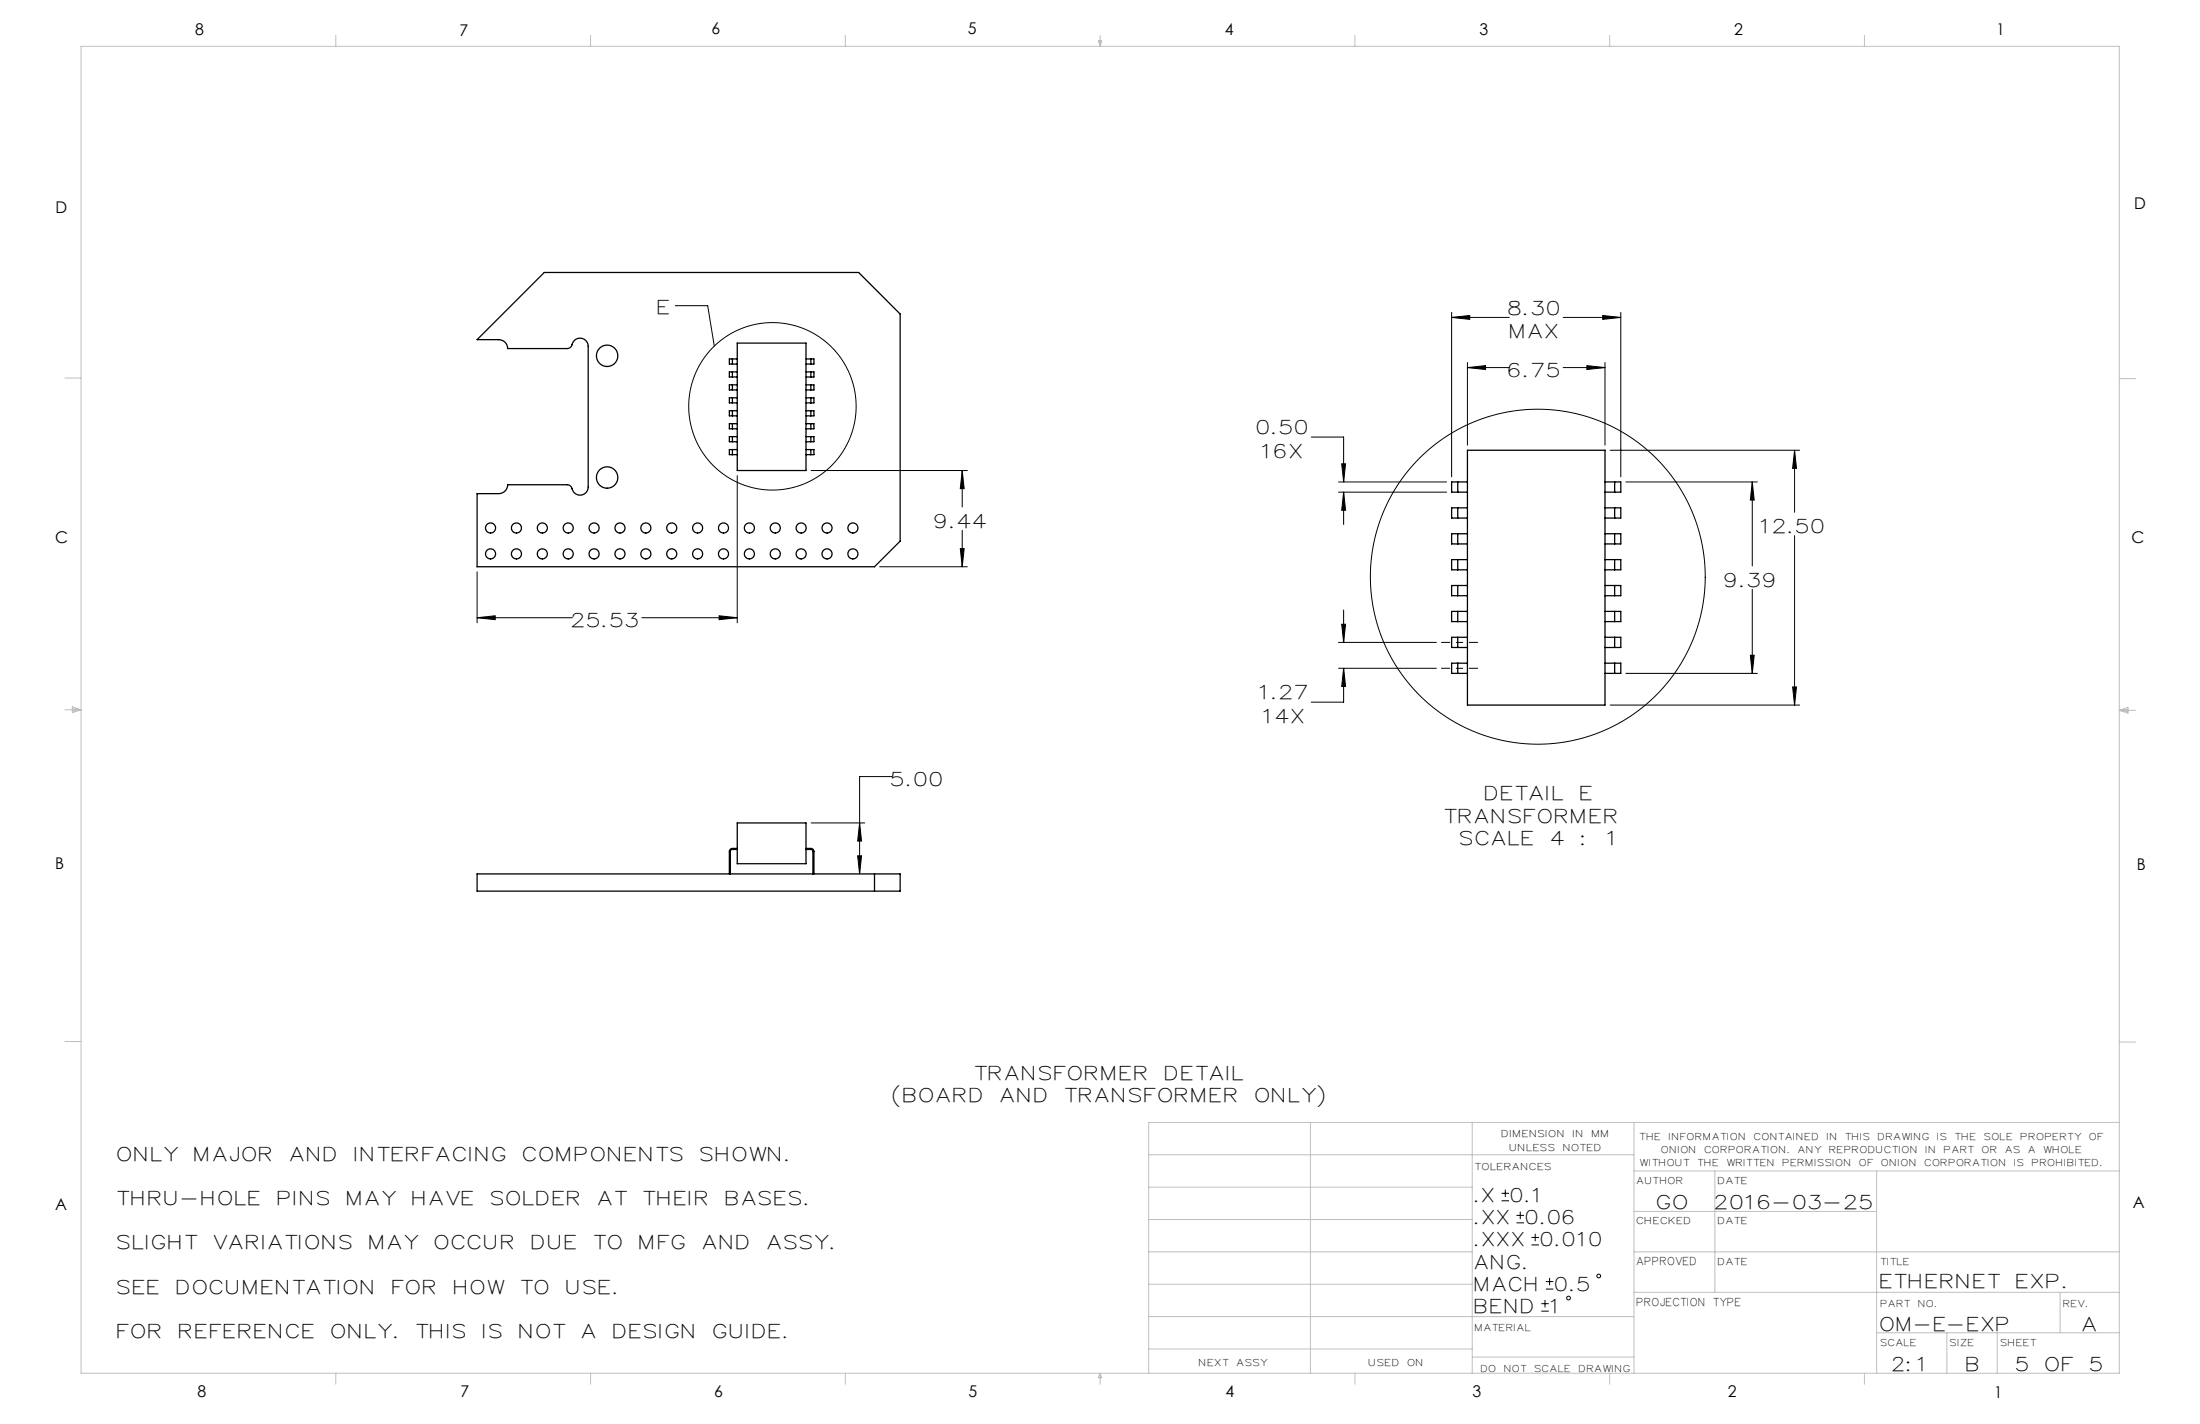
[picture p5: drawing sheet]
<svg xmlns="http://www.w3.org/2000/svg" width="432mm" height="279mm" viewBox="0 0 432 279" stroke-linecap="round" stroke-linejoin="round" font-family="sans-serif">
<g fill="none" stroke="#000" stroke-width=".2">
<path d="M132.5 60h6.4l1.3 7.9M284.9 61.3v32.3M284.9 62.3h11.3M284.9 62.3l3.6-.4v.8zM288 72.1l3.6-.4v.8zM288 71.1v16.2M288 72.1h8.2M306.8 72.1h8.2M306.8 62.3h11.3M311.5 71.7l3.5 .4-3.5 .4zM314.6 61.9l3.5 .4-3.5 .4zM315 71.1v16.2"/>
<path d="M318.1 61.3v32.3M144.7 93.3v28.9M159.2 92.3h30.7M188.9 92.3l.3 3.6h-.7zM188.9 92.3v7.2M257.4 85.8h6.3v8.8M262.7 94.6h21.2M262.7 96.6h21.2M263.3 91h.8l-.4 3.6zM263.7 96.6l.4 3.5h-.8zM263.7 96.6v6.3M316 88.3h37.2"/>
<path d="M319.1 94.6h25.8M343.9 94.6l.4 3.5h-.8zM343.9 94.6v16.5M352.2 88.3l.4 3.6h-.8zM352.2 88.3v12.2M93.6 112.2v10M172.6 111.2h17.3M188.5 107.6h.7l-.3 3.6zM188.9 104.1v7.1M263.7 119.7v6.3M343.9 115.6v16.5M352.2 105.1v33.2"/>
<path d="M93.6 121.2l3.6-.4v.8zM93.6 121.2h18.8M126 121.2h18.7M141.1 120.8l3.6 .4-3.6 .4zM262.7 126h19.2M262.7 131.1h19.2M263.3 122.5h.8l-.4 3.5zM263.7 131.1l.4 3.6h-.8zM263.7 131.1v6.7h-6.3M316 138.3h37.2M319.1 132.1h25.8M343.5 128.6h.8l-.4 3.5z"/>
<path d="M351.8 134.8h.8l-.4 3.5zM175.1 152.4h-6.4v19.1M159.2 161.5h10.5M168.3 167.9h.8l-.4 3.6zM168.7 161.5l.4 3.5h-.8zM294.7 235.6h1.5M294.7 234.1h1.5M295.4 233.4v1.5M297.7 239.9h1.4M297.7 238.5h1.4M298.4 237.7v1.5M300.6 244.3h1.5"/>
<path d="M300.6 242.8h1.5M301.3 242.1v1.4M302.5 257.3h1.5M302.5 255.8h1.5M303.2 255.1v1.4M303.4 252.9h1.5M303.4 251.5h1.5M304.1 250.7v1.5"/>
<circle cx="151.6" cy="79.7" r="16.4"/>
<circle cx="301.8" cy="113.2" r="32.9"/>
<circle cx="307.9" cy="254.7" r=".37"/>
<circle cx="313.8" cy="250.4" r=".37"/>
</g>
<path d="M282.9 131.1h7.1M282.9 126h7.1" fill="none" stroke="#000" stroke-width=".2" stroke-dasharray="15.2 1.3 1.3 1.3" stroke-dashoffset="13.6"/>
<g fill="none" stroke="#c0c0c0" stroke-width=".2">
<path d="M15.9 9.1h400.1v260.3h-400.1zM65.9 6.9v2.2M115.9 6.9v2.2M165.9 6.9v2.2M215.6 8h.6l-.3 1.1zM215.7 8l.2 1.1M215.9 6.9v2.2M216 8l-.1 1.1M265.9 6.9v2.2M315.9 6.9v2.2M365.9 6.9v2.2M12.7 74.2h3.2"/>
<path d="M416 74.3h3.1M12.7 139.3h3.2M14.2 139l1.7 .3M14.2 138.7l1.7 .6-1.7 .5zM15.9 139.3l-1.7 .2M416 139.4h3.1M416 139.4l1.7-.6v1.1zM416 139.4l1.7 .2M417.7 139.1l-1.7 .3M12.7 204.4h3.2M416 204.5h3.1M225.5 226.6h95.2"/>
<path d="M225.5 239.3h63.5M225.5 232.9h63.5M257.2 220.2v49.2M289 220.2v49.2M320.7 220.2v49.2M320.7 237.7h47.6M320.7 229.8h95.3M336.6 229.8v23.8M368.3 229.8v39.6M416 220.2h-190.5v49.2M225.5 258.3h95.2M225.5 245.6h63.5"/>
<path d="M225.5 252h63.5M320.7 253.6h95.3M320.7 245.6h95.3M404.3 253.6v7.9M65.9 269.4v2.2M115.9 269.4v2.2M165.9 269.4v2.2M215.9 269.4v2.2M215.9 269.4l.3 .9h-.6zM225.5 264.7h63.5M265.9 269.4v2.2M289 266.3h31.7"/>
<path d="M315.9 269.4v2.2M365.9 269.4v2.2M368.3 261.5h47.7M382.1 261.5v7.9M392 261.5v7.9"/>
</g>
<path d="M188.5 107.6h.7l-.3 3.6zM188.9 92.3l.3 3.6h-.7zM93.6 121.2l3.6-.4v.8zM141.1 120.8l3.6 .4-3.6 .4zM311.5 71.7l3.5 .4-3.5 .4zM288 72.1l3.6-.4v.8zM284.9 62.3l3.6-.4v.8zM314.6 61.9l3.5 .4-3.5 .4zM352.2 88.3l.4 3.6h-.8zM351.8 134.8h.8l-.4 3.5zM263.3 91h.8l-.4 3.6zM263.7 96.6l.4 3.5h-.8zM263.3 122.5h.8l-.4 3.5zM263.7 131.1l.4 3.6h-.8zM343.9 94.6l.4 3.5h-.8zM343.5 128.6h.8l-.4 3.5zM168.7 161.5l.4 3.5h-.8zM168.3 167.9h.8l-.4 3.6z" fill="#000"/>
<g fill="none" stroke="#000" stroke-width=".25">
<path d="M106.8 53.5h61.7l8.2 8.1v44.6l-5.1 5h-78v-14.3h4.3a1.74 1.74 0 0 0 1.7-1.8h11.7a1.13 1.13 0 0 1 1.1 1.1 1.6 1.6 0 0 0 1.8 .9 1.6 1.6 0 0 0 1.2-1.5v-27.7a1.65 1.65 0 0 0-1.6-1.5 1.65 1.65 0 0 0-1.6 1.5l-.4 .4-.5 .1h-11.7a1.74 1.74 0 0 0-1.7-1.8h-4.3zM143.8 78.1h-.6v1h.6M143.8 70.4h-.6v1h.6M143.8 75.5h-.6v1h.6M143.8 73h-.6v1h.6M143.8 70.4v1M143.8 73v1M143.8 75.5v1M143.8 78.1v1M143.8 75.5h.9M143.8 76.5h.9M143.8 73h.9"/>
<path d="M143.8 74h.9M143.8 70.4h.9M143.8 71.4h.9M143.8 79.1h.9M143.8 78.1h.9M144.7 67.3h13.5v25h-13.5zM158.2 75.5h1M158.2 76.5h1M158.2 73h1M158.2 74h1M158.2 70.4h1M158.2 71.4h1"/>
<path d="M158.2 79.1h1M158.2 78.1h1M159.2 75.5h.6v1h-.6M159.2 73h.6v1h-.6M159.2 70.4h.6v1h-.6M159.2 78.1h.6v1h-.6M159.2 70.4v1M159.2 73v1M159.2 75.5v1M159.2 78.1v1M143.8 80.6h-.6v1h.6M143.8 85.7h-.6v1h.6"/>
<path d="M143.8 88.2h-.6v1h.6M143.8 83.1h-.6v1h.6M143.8 80.6v1M143.8 83.1v1M143.8 85.7v1M143.8 88.2v1M143.8 85.7h.9M143.8 86.7h.9M143.8 89.2h.9M143.8 88.2h.9M143.8 84.1h.9M143.8 83.1h.9"/>
<path d="M143.8 81.6h.9M143.8 80.6h.9M158.2 85.7h1M158.2 86.7h1M158.2 89.2h1M158.2 88.2h1M158.2 84.1h1M158.2 83.1h1M158.2 81.6h1M158.2 80.6h1M159.2 88.2h.6v1h-.6M159.2 85.7h.6v1h-.6"/>
<path d="M159.2 83.1h.6v1h-.6M159.2 80.6h.6v1h-.6M159.2 80.6v1M159.2 83.1v1M159.2 85.7v1M159.2 88.2v1M286.1 94.6h-1.2v2h1.2M286.1 99.6h-1.2v2h1.2M286.1 94.6v2M286.1 99.6v2M286.1 99.6h1.9M286.1 94.6h1.9"/>
<path d="M286.1 96.6h1.9M288 88.3h27v50h-27zM315 99.6h1.9M315 94.6h1.9M315 96.6h1.9M316.9 99.6h1.2v2h-1.2M316.9 94.6h1.2v2h-1.2M316.9 94.6v2M316.9 99.6v2M286.1 114.9h-1.2v2h1.2M286.1 120h-1.2v2h1.2M286.1 109.8h-1.2v2h1.2"/>
<path d="M286.1 104.7h-1.2v2h1.2M286.1 104.7v2M286.1 109.8v2M286.1 114.9v2M286.1 120v2M286.1 104.7h1.9M286.1 106.7h1.9M286.1 101.6h1.9M286.1 111.8h1.9M286.1 109.8h1.9M286.1 120h1.9M286.1 116.9h1.9"/>
<path d="M286.1 114.9h1.9M315 104.7h1.9M315 106.7h1.9M315 101.6h1.9M315 111.8h1.9M315 109.8h1.9M315 120h1.9M315 116.9h1.9M315 114.9h1.9M316.9 104.7h1.2v2h-1.2M316.9 120h1.2v2h-1.2M316.9 114.9h1.2v2h-1.2"/>
<path d="M316.9 109.8h1.2v2h-1.2M316.9 104.7v2M316.9 109.8v2M316.9 114.9v2M316.9 120v2M286.1 125h-1.2v2h1.2M286.1 130.1h-1.2v2h1.2M286.1 125v2M286.1 130.1v2M286.1 125h1.9M286.1 127h1.9M286.1 132.1h1.9"/>
<path d="M286.1 130.1h1.9M286.1 122h1.9M315 125h1.9M315 127h1.9M315 132.1h1.9M315 130.1h1.9M315 122h1.9M316.9 130.1h1.2v2h-1.2M316.9 125h1.2v2h-1.2M316.9 125v2M316.9 130.1v2M93.6 171.5h83.1v3.3h-83.1z"/>
<path d="M144.7 166.5h-.9a.6 .6 0 0 0-.6 .6v4.4M144.7 166.7h-1l-.3 .3v4.5M144.7 161.5h13.5v8h-13.5zM158.2 166.5h1a.6 .6 0 0 1 .6 .6v4.4M158.2 166.7h1l.3 .3 .1 4.5M171.6 171.5v3.3"/>
<circle cx="119.2" cy="69.8" r="2.1"/>
<circle cx="119.2" cy="93.7" r="2.1"/>
<circle cx="96.3" cy="103.6" r=".99"/>
<circle cx="96.3" cy="108.7" r=".99"/>
<circle cx="101.4" cy="103.6" r=".99"/>
<circle cx="101.4" cy="108.7" r=".99"/>
<circle cx="106.4" cy="103.6" r=".99"/>
<circle cx="106.4" cy="108.7" r=".99"/>
<circle cx="111.5" cy="103.6" r=".99"/>
<circle cx="111.5" cy="108.7" r=".99"/>
<circle cx="116.6" cy="103.6" r=".99"/>
<circle cx="116.6" cy="108.7" r=".99"/>
<circle cx="121.7" cy="103.6" r=".99"/>
<circle cx="121.7" cy="108.7" r=".99"/>
<circle cx="126.8" cy="103.6" r=".99"/>
<circle cx="126.8" cy="108.7" r=".99"/>
<circle cx="131.8" cy="103.6" r=".99"/>
<circle cx="131.8" cy="108.7" r=".99"/>
<circle cx="136.9" cy="103.6" r=".99"/>
<circle cx="136.9" cy="108.7" r=".99"/>
<circle cx="142" cy="103.6" r=".99"/>
<circle cx="142" cy="108.7" r=".99"/>
<circle cx="147.1" cy="103.6" r=".99"/>
<circle cx="147.1" cy="108.7" r=".99"/>
<circle cx="152.2" cy="103.6" r=".99"/>
<circle cx="152.2" cy="108.7" r=".99"/>
<circle cx="157.2" cy="103.6" r=".99"/>
<circle cx="157.2" cy="108.7" r=".99"/>
<circle cx="162.3" cy="103.6" r=".99"/>
<circle cx="162.3" cy="108.7" r=".99"/>
<circle cx="167.4" cy="103.6" r=".99"/>
<circle cx="167.4" cy="108.7" r=".99"/>
</g>
<g font-size="3.7">
<text x="129.2" y="61.6">E</text>
<text x="296.2" y="61.8">8.30</text>
<text x="296.5" y="66.3">MAX</text>
<text x="296.2" y="73.9">6.75</text>
<text x="246.8" y="85.2">0.50</text>
<text x="247.8" y="89.8">16X</text>
<text x="183.6" y="103.5">9.44</text>
<text x="345.7" y="104.6">12.50</text>
<text x="338.6" y="115.1">9.39</text>
<text x="112.4" y="123">25.53</text>
<text x="247.4" y="137.2">1.27</text>
<text x="248.1" y="141.8">14X</text>
<text x="175.1" y="154.1">5.00</text>
<text x="283.7" y="161.4">TRANSFORMER</text>
<text x="291.6" y="157.1">DETAIL</text>
<text x="310.3" y="157.1">E</text>
<text x="286.8" y="165.7">SCALE</text>
<text x="304.6" y="165.7">4</text>
<text x="310.5" y="165.7">:</text>
<text x="315.6" y="165.7">1</text>
<text x="191.5" y="211.8">TRANSFORMER</text>
<text x="228.8" y="211.8">DETAIL</text>
<text x="175.3" y="216.2">(BOARD</text>
<text x="196.5" y="216.2">AND</text>
<text x="209.2" y="216.2">TRANSFORMER</text>
<text x="246.5" y="216.2">ONLY)</text>
<text x="23.2" y="227.8">ONLY</text>
<text x="38.3" y="227.8">MAJOR</text>
<text x="57.1" y="227.8">AND</text>
<text x="69.8" y="227.8">INTERFACING</text>
<text x="102.8" y="227.8">COMPONENTS</text>
<text x="137.6" y="227.8">SHOWN.</text>
<text x="23.2" y="236.5">THRU-HOLE</text>
<text x="54.7" y="236.5">PINS</text>
<text x="68.3" y="236.5">MAY</text>
<text x="81.1" y="236.5">HAVE</text>
<text x="96.5" y="236.5">SOLDER</text>
<text x="117.5" y="236.5">AT</text>
<text x="126.4" y="236.5">THEIR</text>
<text x="142.6" y="236.5">BASES.</text>
<text x="289.6" y="235.9">.X</text>
<text x="296.7" y="235.9">0.1</text>
<text x="325.4" y="237.1">GO</text>
<text x="336.7" y="237.1">2016-03-25</text>
<text x="23.2" y="245.1">SLIGHT</text>
<text x="42.1" y="245.1">VARIATIONS</text>
<text x="72.6" y="245.1">MAY</text>
<text x="85.5" y="245.1">OCCUR</text>
<text x="104.5" y="245.1">DUE</text>
<text x="116.8" y="245.1">TO</text>
<text x="125.7" y="245.1">MFG</text>
<text x="138.1" y="245.1">AND</text>
<text x="150.8" y="245.1">ASSY.</text>
<text x="289.6" y="244.6">.XXX</text>
<text x="289.6" y="240.2">.XX</text>
<text x="299.6" y="240.2">0.06</text>
<text x="302.6" y="244.6">0.010</text>
<text x="289.6" y="248.9">ANG.</text>
<text x="23.2" y="253.8">SEE</text>
<text x="34.8" y="253.8">DOCUMENTATION</text>
<text x="77.2" y="253.8">FOR</text>
<text x="89.2" y="253.8">HOW</text>
<text x="102.4" y="253.8">TO</text>
<text x="111.3" y="253.8">USE.</text>
<text x="289.6" y="257.6">BEND</text>
<text x="289.6" y="253.2">MACH</text>
<text x="304.5" y="257.6">1</text>
<text x="305.4" y="253.2">0.5</text>
<text x="369.2" y="252.8">ETHERNET</text>
<text x="395.9" y="252.8">EXP.</text>
<text x="23.2" y="262.5">FOR</text>
<text x="35.3" y="262.5">REFERENCE</text>
<text x="65.2" y="262.5">ONLY.</text>
<text x="81.9" y="262.5">THIS</text>
<text x="95" y="262.5">IS</text>
<text x="102.1" y="262.5">NOT</text>
<text x="114.3" y="262.5">A</text>
<text x="120.5" y="262.5">DESIGN</text>
<text x="140.2" y="262.5">GUIDE.</text>
<text x="369.2" y="261.2">OM-E-EXP</text>
<text x="408.9" y="261.2">A</text>
<text x="371.6" y="269.1">2:1</text>
<text x="386.1" y="269.1">B</text>
<text x="395.9" y="269.1">5</text>
<text x="401.6" y="269.1">OF</text>
<text x="410.4" y="269.1">5</text>
</g>
<g font-size="3.2">
<text x="38.3" y="6.9">8</text>
<text x="90.2" y="7">7</text>
<text x="139.7" y="6.8">6</text>
<text x="190" y="6.8">5</text>
<text x="240.4" y="6.8">4</text>
<text x="290.4" y="6.9">3</text>
<text x="340.4" y="6.8">2</text>
<text x="391.9" y="6.9">1</text>
<text x="10.9" y="41.8">D</text>
<text x="418.9" y="41">D</text>
<text x="10.9" y="106.5">C</text>
<text x="418.4" y="106.6">C</text>
<text x="10.8" y="170.4">B</text>
<text x="419.4" y="170.8">B</text>
<text x="10.8" y="237.4">A</text>
<text x="418.6" y="237">A</text>
<text x="38.8" y="274.1">8</text>
<text x="90.4" y="274.1">7</text>
<text x="140.2" y="274.1">6</text>
<text x="190.1" y="274.1">5</text>
<text x="240.5" y="274.1">4</text>
<text x="289" y="274.1">3</text>
<text x="339.1" y="274.1">2</text>
<text x="391.4" y="274.4">1</text>
</g>
<g font-size="2.1">
<text x="321.3" y="248.2">APPROVED</text>
<text x="321.3" y="256.3">PROJECTION TYPE</text>
</g>
<g font-size="1.8">
<text x="294.9" y="223.2">DIMENSION</text>
<text x="296.4" y="225.8">UNLESS</text>
<text x="306.9" y="225.8">NOTED</text>
<text x="308.8" y="223.2">IN</text>
<text x="312.5" y="223.2">MM</text>
<text x="321.9" y="223.6">THE</text>
<text x="326.2" y="226.2">ONION</text>
<text x="327.7" y="223.6">INFORMATION</text>
<text x="334.7" y="226.2">CORPORATION.</text>
<text x="344.4" y="223.6">CONTAINED</text>
<text x="353" y="226.2">ANY</text>
<text x="358.7" y="223.6">IN</text>
<text x="359.1" y="226.2">REPRODUCTION</text>
<text x="362.3" y="223.6">THIS</text>
<text x="368.7" y="223.6">DRAWING</text>
<text x="378.1" y="226.2">IN</text>
<text x="380.4" y="223.6">IS</text>
<text x="381.7" y="226.2">PART</text>
<text x="383.8" y="223.6">THE</text>
<text x="389.1" y="226.2">OR</text>
<text x="389.6" y="223.6">SOLE</text>
<text x="393.7" y="226.2">AS</text>
<text x="396.7" y="223.6">PROPERTY</text>
<text x="398.2" y="226.2">A</text>
<text x="401.2" y="226.2">WHOLE</text>
<text x="410.2" y="223.6">OF</text>
<text x="289.6" y="229.5">TOLERANCES</text>
<text x="321.3" y="232.2">AUTHOR</text>
<text x="322" y="228.8">WITHOUT</text>
<text x="333.3" y="228.8">THE</text>
<text x="337.3" y="232.2">DATE</text>
<text x="339" y="228.8">WRITTEN</text>
<text x="350" y="228.8">PERMISSION</text>
<text x="365" y="228.8">OF</text>
<text x="369.4" y="228.8">ONION</text>
<text x="377.9" y="228.8">CORPORATION</text>
<text x="395.5" y="228.8">IS</text>
<text x="398.9" y="228.8">PROHIBITED.</text>
<text x="321.3" y="240.1">CHECKED</text>
<text x="337.3" y="240.1">DATE</text>
<text x="337.3" y="248.2">DATE</text>
<text x="369.2" y="248.2">TITLE</text>
<text x="369.2" y="256.4">PART</text>
<text x="376.6" y="256.4">NO.</text>
<text x="405.1" y="256.4">REV.</text>
<text x="289.6" y="261.1">MATERIAL</text>
<text x="235.4" y="268">NEXT</text>
<text x="242.8" y="268">ASSY</text>
<text x="268.8" y="268">USED</text>
<text x="276.4" y="268">ON</text>
<text x="290.8" y="269.1">DO</text>
<text x="295.3" y="269.1">NOT</text>
<text x="301.3" y="269.1">SCALE</text>
<text x="310" y="269.1">DRAWING</text>
<text x="369.2" y="264">SCALE</text>
<text x="382.8" y="264">SIZE</text>
<text x="392.8" y="264">SHEET</text>
</g>
</svg>
